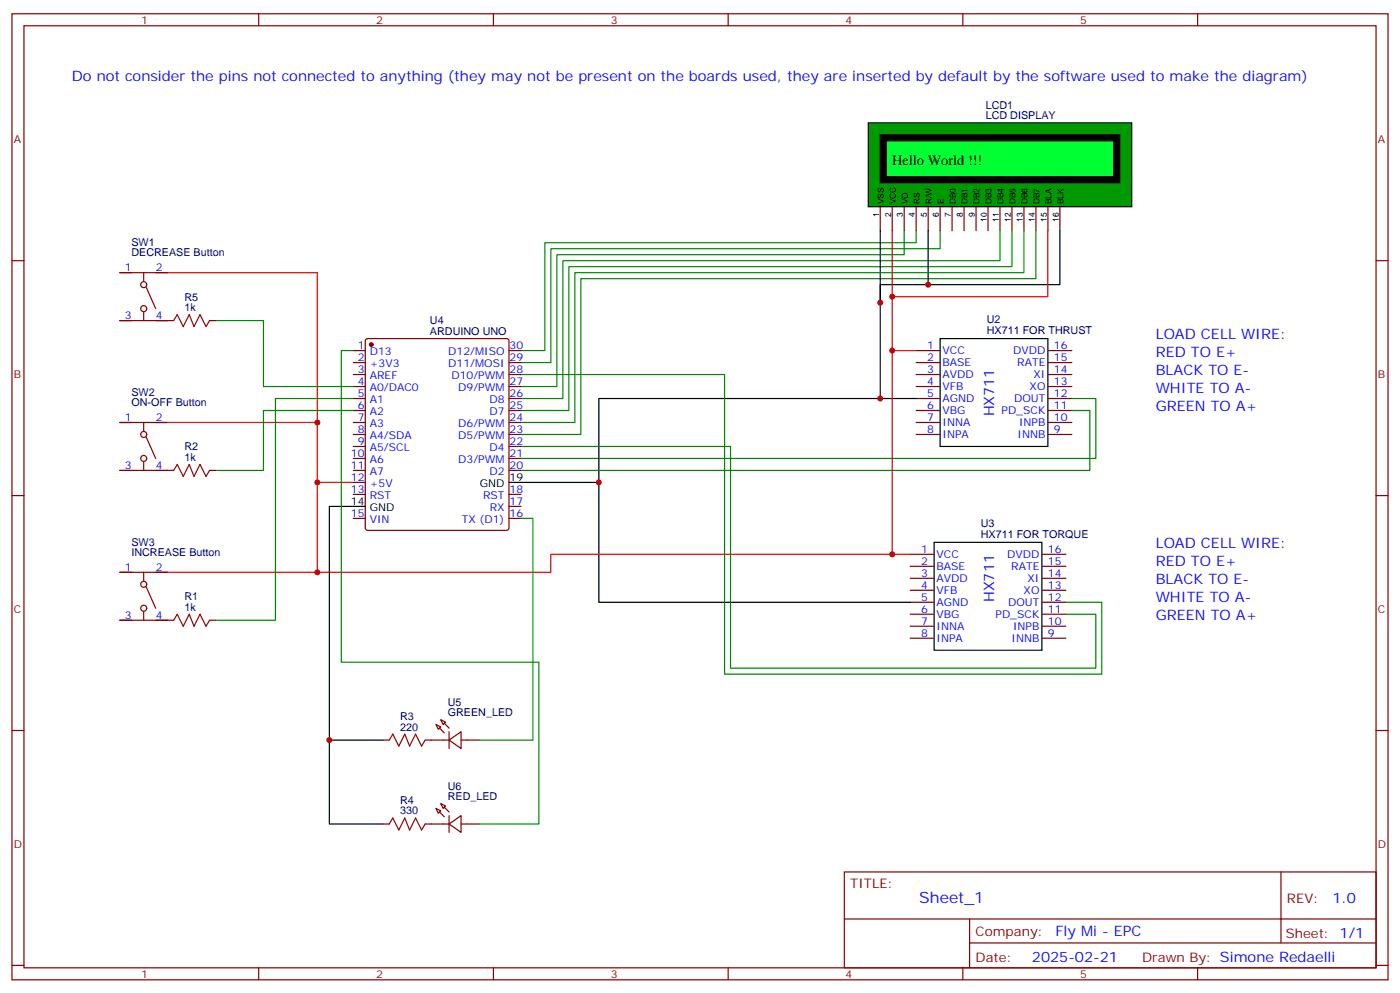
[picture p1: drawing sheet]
<svg xmlns="http://www.w3.org/2000/svg" width="412mm" height="292mm" viewBox="0 0 412 292" stroke-linecap="round" stroke-linejoin="round" font-family="sans-serif">
<g fill="none" stroke="#870000" stroke-width=".35">
<path d="M3.5 4.1h405.4v284.3h-405.4zM7.1 7.6h398.2v277.3h-398.2zM76.2 4.1v3.5M145.3 4.1v3.5M214.5 4.1v3.5M283.6 4.1v3.5M352.8 4.1v3.5M3.5 76.7h3.6M405.3 76.7h3.6M269.9 103.2h7M269.9 106.7h7M269.9 110.2h7"/>
<path d="M269.9 113.8h7M269.9 117.3h7M308.7 103.2h7M308.7 106.7h7M308.7 110.2h7M308.7 113.8h7M308.7 117.3h7M269.9 120.8h7M269.9 124.4h7M269.9 127.9h7M308.7 120.8h7M308.7 124.4h7"/>
<path d="M308.7 127.9h7M3.5 145.9h3.6M405.3 145.9h3.6M268.1 163.2h7.1M268.1 166.7h7.1M268.1 170.2h7.1M268.1 173.7h7.1M268.1 177.3h7.1M306.9 163.2h7.1M306.9 166.7h7.1M306.9 170.2h7.1M306.9 173.7h7.1"/>
<path d="M306.9 177.3h7.1M268.1 180.8h7.1M268.1 184.3h7.1M268.1 187.9h7.1M306.9 180.8h7.1M306.9 184.3h7.1M306.9 187.9h7.1M3.5 215h3.6M405.3 215h3.6M248.7 256.6h156.6v28.3h-156.6zM377.3 256.7v20.8M248.7 270.5h156.5"/>
<path d="M285.6 277.5h119.6M285.6 270.5v14.1M3.5 284.2h3.6M76.2 284.9v3.5M145.3 284.9v3.5M214.5 284.9v3.5M283.6 284.9v3.5M352.8 284.9v3.5M405.3 284.2h3.6"/>
</g>
<path d="M276.9 99.7h31.8v31.7h-31.8zM275.2 159.6h31.7v31.8h-31.7z" fill="none" stroke="#000" stroke-width=".35"/>
<path d="M255.8 36.2h77.6v24.7h-77.6z" fill="#090" stroke="#000" stroke-width=".35"/>
<g fill="none" stroke="#870000" stroke-width=".35">
<path d="M259.3 60.9v7M262.8 60.9v7M266.3 60.9v7M269.9 60.9v7M273.4 60.9v7M276.9 60.9v7M280.5 60.9v7M284 60.9v7M287.5 60.9v7M291 60.9v7M294.6 60.9v7M298.1 60.9v7"/>
<path d="M301.6 60.9v7M305.2 60.9v7M308.7 60.9v7M312.2 60.9v7"/>
</g>
<path d="M259.3 39.7h70.5v14.1h-70.5z" fill="#000" stroke="#000" stroke-width=".35"/>
<path d="M261.1 41.5h67v10.5h-67z" fill="none" stroke="#000" stroke-width=".35"/>
<path d="M261.1 41.5h67v10.5h-67z" fill="#0f3" stroke="#000" stroke-width=".35"/>
<g fill="none" stroke="#008700" stroke-width=".35">
<path d="M266.3 67.9v7.1h-102.3v38.8h-10.5M269.9 67.9v3.5h-109.4v31.8h-7M276.9 67.9v5.3h-114.6v33.5h-8.8M294.6 67.9v8.8h-128.8v40.6h-12.3M298.1 67.9v10.6h-130.5v42.3h-14.1M301.6 67.9v12.4h-132.3v44.1h-15.8M305.2 67.9v14.1h-134.1v45.9h-17.6M63.5 94.4h14.1v19.4h26.5M104.1 103.2h-3.6v91.7h58.2v47.6h-17.6M104.1 117.3h-23v65.3h-17.6M153.5 110.2h59.9v88.2h111.2v-21.1h-10.6M315.7 117.3h7.1v17.6h-169.3"/>
<path d="M104.1 120.8h-26.5v17.7h-14.1M153.5 131.4h61.7v65.3h107.6v-15.9h-8.8M315.7 120.8h5.3v17.7h-167.5"/>
</g>
<path d="M259.3 67.9v49.4M273.4 67.9v15.9h-14.1v5.3M312.2 67.9v15.9h-38.8M269.9 117.3h-93.5v24.7h-26.5M107.6 149h-10.6v68.8h15.9M176.4 142v35.3h91.7M97 217.8v24.7h15.9" fill="none" stroke="#000" stroke-width=".35"/>
<path d="M262.8 67.9v95.3M308.7 67.9v19.4h-45.9M49.4 80.3h44.1v44.1M262.8 103.2h7.1M49.4 124.4h44.1v17.6M104.1 142h-10.6v26.5h68.8v-5.3h105.8M49.4 168.5h44.1" fill="none" stroke="#f00" stroke-width=".35"/>
<g fill="none" stroke="#870000" stroke-width=".35">
<path d="M35.3 94.4h15.9M35.3 80.3h14.1M42.3 80.3v2.4M42.3 91.9v2.5M43 84.5l2.9 6.3M61.7 94.4h1.8M107.8 99.9l.5-.2h40.9l.5 .2 .2 .5v55l-.2 .5-.5 .2h-40.9l-.5-.2-.2-.5v-55zM104.1 103.2h3.5M104.1 106.7h3.5M104.1 110.2h3.5M104.1 113.8h3.5M104.1 117.3h3.5"/>
<path d="M149.9 103.2h3.6M149.9 106.7h3.6M149.9 110.2h3.6M149.9 113.8h3.6M149.9 117.3h3.6M35.3 124.4h14.1M35.3 138.5h15.9M42.3 124.4v2.4M42.3 136v2.5M43 128.6l2.9 6.3M61.7 138.5h1.8M104.1 120.8h3.5"/>
<path d="M104.1 124.4h3.5M104.1 127.9h3.5M104.1 131.4h3.5M104.1 134.9h3.5M104.1 138.5h3.5M149.9 120.8h3.6M149.9 124.4h3.6M149.9 127.9h3.6M149.9 131.4h3.6M149.9 134.9h3.6M149.9 138.5h3.6M104.1 142h3.5"/>
<path d="M104.1 145.5h3.5M104.1 152.6h3.5M149.9 145.5h3.6M149.9 152.6h3.6M149.9 149h3.6M35.3 168.5h14.1M42.3 168.5v2.4M43 172.7l2.9 6.3M35.3 182.6h15.9M42.3 180.1v2.5M61.7 182.6h1.8M112.9 217.8h1.8"/>
<path d="M125.2 217.8h7.1M128.4 213.3l1.4 .7-.7 .7zM129.8 211.8l1.4 .7-.7 .8zM132.3 217.8l3.5-2.4v4.9zM132.3 215.4v4.9M135.8 217.8h5.3M128.4 237.9l1.4 .8-.7 .7zM129.8 236.5l1.4 .7-.7 .7zM112.9 242.5h1.8M125.2 242.5h7.1M132.3 242.5l3.5-2.4v4.9zM132.3 240.1v4.9"/>
<path d="M135.8 242.5h5.3"/>
<circle cx="42.3" cy="90.8" r=".88"/>
<circle cx="42.3" cy="83.8" r=".88"/>
<circle cx="42.3" cy="127.9" r=".88"/>
<circle cx="42.3" cy="134.9" r=".88"/>
<circle cx="42.3" cy="172" r=".88"/>
<circle cx="42.3" cy="179" r=".88"/>
</g>
<g fill="#870000" stroke="#870000" stroke-width=".35">
<path d="M129.5 214.3l1.4 1.4z"/>
<path d="M130.9 212.9l1.4 1.4z"/>
<path d="M129.5 239l1.4 1.4z"/>
<path d="M130.9 237.6l1.4 1.4z"/>
<circle cx="109.4" cy="101.4" r=".53"/>
</g>
<path d="M153.5 152.6h3.5v65.2h-15.9" fill="none" stroke="#090" stroke-width=".35"/>
<path d="M51.2 94.4l1-1.8 1.8 3.5 1.7-3.5 1.4 3.5 1.8-3.5 1.8 3.5 1-1.7M51.2 138.5l1-1.8 1.8 3.5 1.7-3.5 1.4 3.5 1.8-3.5 1.8 3.5 1-1.7M51.2 182.6l1-1.8 1.8 3.5 1.7-3.5 1.4 3.5 1.8-3.5 1.8 3.5 1-1.7M114.7 217.8l1-1.7 1.8 3.5 1.7-3.5 1.4 3.5 1.8-3.5 1.8 3.5 1-1.8M114.7 242.5l1-1.7 1.8 3.5 1.7-3.5 1.4 3.5 1.8-3.5 1.8 3.5 1-1.8" fill="none" stroke="#a10000" stroke-width=".35"/>
<g fill="#c00">
<circle cx="176.4" cy="142" r=".88"/>
<circle cx="259.3" cy="117.3" r=".88"/>
<circle cx="259.3" cy="89.1" r=".88"/>
<circle cx="262.8" cy="163.2" r=".88"/>
<circle cx="262.8" cy="103.2" r=".88"/>
<circle cx="262.8" cy="87.3" r=".88"/>
<circle cx="93.5" cy="142" r=".88"/>
<circle cx="93.5" cy="124.4" r=".88"/>
<circle cx="93.5" cy="168.5" r=".88"/>
<circle cx="97" cy="217.8" r=".88"/>
<circle cx="273.4" cy="83.8" r=".88"/>
</g>
<text font-size="4.6" fill="#00f" x="270.8" y="265.7">Sheet_1</text>
<g font-size="4.2" fill="#00f">
<text x="21.2" y="23.8">Do not consider the pins not connected to anything (they may not be present on the boards used, they are inserted by default by the software used to make the diagram)</text>
<text x="340.4" y="99.7">LOAD CELL WIRE:</text>
<text x="340.4" y="105">RED TO E+</text>
<text x="340.4" y="110.2">BLACK TO E-</text>
<text x="340.4" y="115.5">WHITE TO A-</text>
<text x="292.8" y="122.6" transform="rotate(-90 292.8 122.6)">HX711</text>
<text x="340.4" y="120.8">GREEN TO A+</text>
<text x="340.4" y="161.4">LOAD CELL WIRE:</text>
<text x="340.4" y="166.7">RED TO E+</text>
<text x="340.4" y="172">BLACK TO E-</text>
<text x="292.8" y="177.3" transform="rotate(-90 292.8 177.3)">HX711</text>
<text x="340.4" y="177.3">WHITE TO A-</text>
<text x="340.4" y="182.6">GREEN TO A+</text>
<text x="392.5" y="265.9">1.0</text>
<text x="310.9" y="275.5">Fly Mi - EPC</text>
<text x="304" y="283.3">2025-02-21</text>
</g>
<text font-size="4.2" x="262.8" y="48.5">Hello World !!!</text>
<g font-size="3.9" fill="#800">
<text x="250.5" y="261.2">TITLE:</text>
<text x="379.1" y="265.9">REV:</text>
<text x="287.4" y="275.4">Company:</text>
<text x="378.7" y="276">Sheet: 1/1</text>
<text x="287.4" y="283.1">Date:</text>
<text x="336.4" y="283.2">Drawn By: Simone Redaelli</text>
</g>
<g font-size="3.2" fill="#800">
<text x="41.6" y="7.1">1</text>
<text x="110.8" y="7.1">2</text>
<text x="179.9" y="7.1">3</text>
<text x="249.1" y="7.1">4</text>
<text x="318.2" y="7.1">5</text>
<text x="4.1" y="42.2">A</text>
<text x="405.9" y="42.2">A</text>
<text x="4.1" y="111.3">B</text>
<text x="405.9" y="111.3">B</text>
<text x="4.1" y="180.4">C</text>
<text x="405.9" y="180.4">C</text>
<text x="4.1" y="249.6">D</text>
<text x="405.9" y="249.6">D</text>
<text x="41.6" y="287.9">1</text>
<text x="110.8" y="287.9">2</text>
<text x="179.9" y="287.9">3</text>
<text x="249.1" y="287.9">4</text>
<text x="318.2" y="287.9">5</text>
</g>
<g font-size="3.2" fill="#000080">
<text x="290.4" y="35.1">LCD DISPLAY</text>
<text x="290.4" y="32">LCD1</text>
<text x="38.7" y="75.5">DECREASE Button</text>
<text x="38.7" y="72.4">SW1</text>
<text x="54.3" y="88.5">R5</text>
<text x="54.3" y="91.5">1k</text>
<text x="126.7" y="95.5">U4</text>
<text x="290.7" y="95.2">U2</text>
<text x="126.7" y="98.6">ARDUINO UNO</text>
<text x="290.7" y="98.4">HX711 FOR THRUST</text>
<text x="38.7" y="119.6">ON-OFF Button</text>
<text x="38.7" y="116.5">SW2</text>
<text x="54.3" y="135.6">1k</text>
<text x="54.3" y="132.6">R2</text>
<text x="288.9" y="155.1">U3</text>
<text x="38.7" y="160.6">SW3</text>
<text x="288.9" y="158.4">HX711 FOR TORQUE</text>
<text x="38.7" y="163.7">INCREASE Button</text>
<text x="54.3" y="179.7">1k</text>
<text x="54.3" y="176.7">R1</text>
<text x="131.9" y="207.8">U5</text>
<text x="117.8" y="215">220</text>
<text x="117.8" y="211.9">R3</text>
<text x="131.9" y="210.8">GREEN_LED</text>
<text x="131.9" y="232.4">U6</text>
<text x="117.8" y="239.7">330</text>
<text x="117.8" y="236.6">R4</text>
<text x="131.9" y="235.5">RED_LED</text>
</g>
<g font-size="3.2" fill="#00f">
<text x="36.8" y="79.9">1</text>
<text x="45.9" y="79.9">2</text>
<text x="36.8" y="94">3</text>
<text x="45.9" y="94">4</text>
<text x="105.4" y="102.8">1</text>
<text x="105.4" y="106.4">2</text>
<text x="108.9" y="104.6">D13</text>
<text x="132" y="104.6">D12/MISO</text>
<text x="150.1" y="106.4">29</text>
<text x="150.1" y="102.8">30</text>
<text x="273.1" y="102.8">1</text>
<text x="273.1" y="106.4">2</text>
<text x="277.6" y="104.2">VCC</text>
<text x="277.6" y="107.8">BASE</text>
<text x="298.5" y="104.2">DVDD</text>
<text x="299.6" y="107.8">RATE</text>
<text x="310.4" y="106.4">15</text>
<text x="310.4" y="102.8">16</text>
<text x="105.4" y="109.9">3</text>
<text x="105.4" y="113.4">4</text>
<text x="108.9" y="108.1">+3V3</text>
<text x="108.9" y="111.7">AREF</text>
<text x="132" y="108.1">D11/MOSI</text>
<text x="133" y="111.7">D10/PWM</text>
<text x="150.1" y="113.4">27</text>
<text x="150.1" y="109.9">28</text>
<text x="273.1" y="109.9">3</text>
<text x="273.1" y="113.4">4</text>
<text x="277.6" y="111.3">AVDD</text>
<text x="304.5" y="111.3">XI</text>
<text x="310.4" y="113.4">13</text>
<text x="310.4" y="109.9">14</text>
<text x="105.4" y="116.9">5</text>
<text x="108.9" y="115.2">A0/DAC0</text>
<text x="108.9" y="118.7">A1</text>
<text x="135" y="115.2">D9/PWM</text>
<text x="144.2" y="118.7">D8</text>
<text x="150.1" y="116.9">26</text>
<text x="273.1" y="116.9">5</text>
<text x="277.6" y="114.8">VFB</text>
<text x="277.6" y="118.4">AGND</text>
<text x="298.8" y="118.4">DOUT</text>
<text x="303.3" y="114.8">XO</text>
<text x="310.4" y="116.9">12</text>
<text x="36.8" y="124">1</text>
<text x="45.9" y="124">2</text>
<text x="105.4" y="120.5">6</text>
<text x="105.4" y="124">7</text>
<text x="108.9" y="122.2">A2</text>
<text x="108.9" y="125.8">A3</text>
<text x="135" y="125.8">D6/PWM</text>
<text x="144.2" y="122.2">D7</text>
<text x="150.1" y="124">24</text>
<text x="150.1" y="120.5">25</text>
<text x="273.1" y="120.5">6</text>
<text x="273.1" y="124">7</text>
<text x="277.6" y="121.9">VBG</text>
<text x="277.6" y="125.4">INNA</text>
<text x="295" y="121.9">PD_SCK</text>
<text x="300.2" y="125.4">INPB</text>
<text x="310.4" y="124">10</text>
<text x="310.4" y="120.5">11</text>
<text x="105.4" y="127.5">8</text>
<text x="105.4" y="131.1">9</text>
<text x="108.9" y="129.3">A4/SDA</text>
<text x="135" y="129.3">D5/PWM</text>
<text x="150.1" y="131.1">22</text>
<text x="150.1" y="127.5">23</text>
<text x="273.1" y="127.5">8</text>
<text x="277.6" y="128.9">INPA</text>
<text x="299.7" y="128.9">INNB</text>
<text x="310.4" y="127.5">9</text>
<text x="103.4" y="134.6">10</text>
<text x="108.9" y="132.8">A5/SCL</text>
<text x="108.9" y="136.3">A6</text>
<text x="135" y="136.3">D3/PWM</text>
<text x="144.2" y="132.8">D4</text>
<text x="150.1" y="134.6">21</text>
<text x="36.8" y="138.1">3</text>
<text x="45.9" y="138.1">4</text>
<text x="103.4" y="138.1">11</text>
<text x="103.4" y="141.6">12</text>
<text x="108.9" y="139.9">A7</text>
<text x="108.9" y="143.4">+5V</text>
<text x="144.2" y="139.9">D2</text>
<text x="150.1" y="138.1">20</text>
<text x="103.4" y="145.2">13</text>
<text x="108.9" y="146.9">RST</text>
<text x="142.3" y="146.9">RST</text>
<text x="150.1" y="148.7">17</text>
<text x="150.1" y="145.2">18</text>
<text x="103.4" y="152.2">15</text>
<text x="108.9" y="154">VIN</text>
<text x="136" y="154">TX (D1)</text>
<text x="144.2" y="150.5">RX</text>
<text x="150.1" y="152.2">16</text>
<text x="271.4" y="162.8">1</text>
<text x="271.4" y="166.3">2</text>
<text x="275.9" y="164.2">VCC</text>
<text x="275.9" y="167.7">BASE</text>
<text x="296.7" y="164.2">DVDD</text>
<text x="297.9" y="167.7">RATE</text>
<text x="308.7" y="166.3">15</text>
<text x="308.7" y="162.8">16</text>
<text x="36.8" y="168.1">1</text>
<text x="45.9" y="168.1">2</text>
<text x="271.4" y="169.9">3</text>
<text x="271.4" y="173.4">4</text>
<text x="275.9" y="171.3">AVDD</text>
<text x="302.7" y="171.3">XI</text>
<text x="308.7" y="173.4">13</text>
<text x="308.7" y="169.9">14</text>
<text x="271.4" y="176.9">5</text>
<text x="275.9" y="174.8">VFB</text>
<text x="275.9" y="178.3">AGND</text>
<text x="297" y="178.3">DOUT</text>
<text x="301.5" y="174.8">XO</text>
<text x="308.7" y="176.9">12</text>
<text x="36.8" y="182.2">3</text>
<text x="45.9" y="182.2">4</text>
<text x="271.4" y="180.4">6</text>
<text x="271.4" y="184">7</text>
<text x="275.9" y="181.9">VBG</text>
<text x="275.9" y="185.4">INNA</text>
<text x="293.3" y="181.9">PD_SCK</text>
<text x="298.4" y="185.4">INPB</text>
<text x="308.7" y="184">10</text>
<text x="308.7" y="180.4">11</text>
<text x="271.4" y="187.5">8</text>
<text x="275.9" y="188.9">INPA</text>
<text x="298" y="188.9">INNB</text>
<text x="308.7" y="187.5">9</text>
</g>
<g font-size="3.2">
<text x="141.3" y="143.4">GND</text>
<text x="150.1" y="141.6">19</text>
<text x="103.4" y="148.7">14</text>
<text x="108.9" y="150.5">GND</text>
</g>
<g font-size="2.5">
<text x="258.9" y="64" transform="rotate(-90 258.9 64)">1</text>
<text x="260.3" y="60.1" transform="rotate(-90 260.3 60.1)">VSS</text>
<text x="262.5" y="64" transform="rotate(-90 262.5 64)">2</text>
<text x="263.9" y="60.1" transform="rotate(-90 263.9 60.1)">VCC</text>
<text x="266" y="64" transform="rotate(-90 266 64)">3</text>
<text x="267.4" y="60.1" transform="rotate(-90 267.4 60.1)">VO</text>
<text x="269.5" y="64" transform="rotate(-90 269.5 64)">4</text>
<text x="270.9" y="60.1" transform="rotate(-90 270.9 60.1)">RS</text>
<text x="273" y="64" transform="rotate(-90 273 64)">5</text>
<text x="274.5" y="60.1" transform="rotate(-90 274.5 60.1)">R/W</text>
<text x="276.6" y="64" transform="rotate(-90 276.6 64)">6</text>
<text x="278" y="60.1" transform="rotate(-90 278 60.1)">E</text>
<text x="280.1" y="64" transform="rotate(-90 280.1 64)">7</text>
<text x="281.5" y="60.1" transform="rotate(-90 281.5 60.1)">DB0</text>
<text x="283.6" y="64" transform="rotate(-90 283.6 64)">8</text>
<text x="285" y="60.1" transform="rotate(-90 285 60.1)">DB1</text>
<text x="287.2" y="64" transform="rotate(-90 287.2 64)">9</text>
<text x="288.6" y="60.1" transform="rotate(-90 288.6 60.1)">DB2</text>
<text x="290.7" y="65.4" transform="rotate(-90 290.7 65.4)">10</text>
<text x="292.1" y="60.1" transform="rotate(-90 292.1 60.1)">DB3</text>
<text x="294.2" y="65.4" transform="rotate(-90 294.2 65.4)">11</text>
<text x="295.6" y="60.1" transform="rotate(-90 295.6 60.1)">DB4</text>
<text x="297.7" y="65.4" transform="rotate(-90 297.7 65.4)">12</text>
<text x="299.2" y="60.1" transform="rotate(-90 299.2 60.1)">DB5</text>
<text x="301.3" y="65.4" transform="rotate(-90 301.3 65.4)">13</text>
<text x="302.7" y="60.1" transform="rotate(-90 302.7 60.1)">DB6</text>
<text x="304.8" y="65.4" transform="rotate(-90 304.8 65.4)">14</text>
<text x="306.2" y="60.1" transform="rotate(-90 306.2 60.1)">DB7</text>
<text x="308.3" y="65.4" transform="rotate(-90 308.3 65.4)">15</text>
<text x="309.7" y="60.1" transform="rotate(-90 309.7 60.1)">BLA</text>
<text x="311.9" y="65.4" transform="rotate(-90 311.9 65.4)">16</text>
<text x="313.3" y="60.1" transform="rotate(-90 313.3 60.1)">BLK</text>
</g>
</svg>
